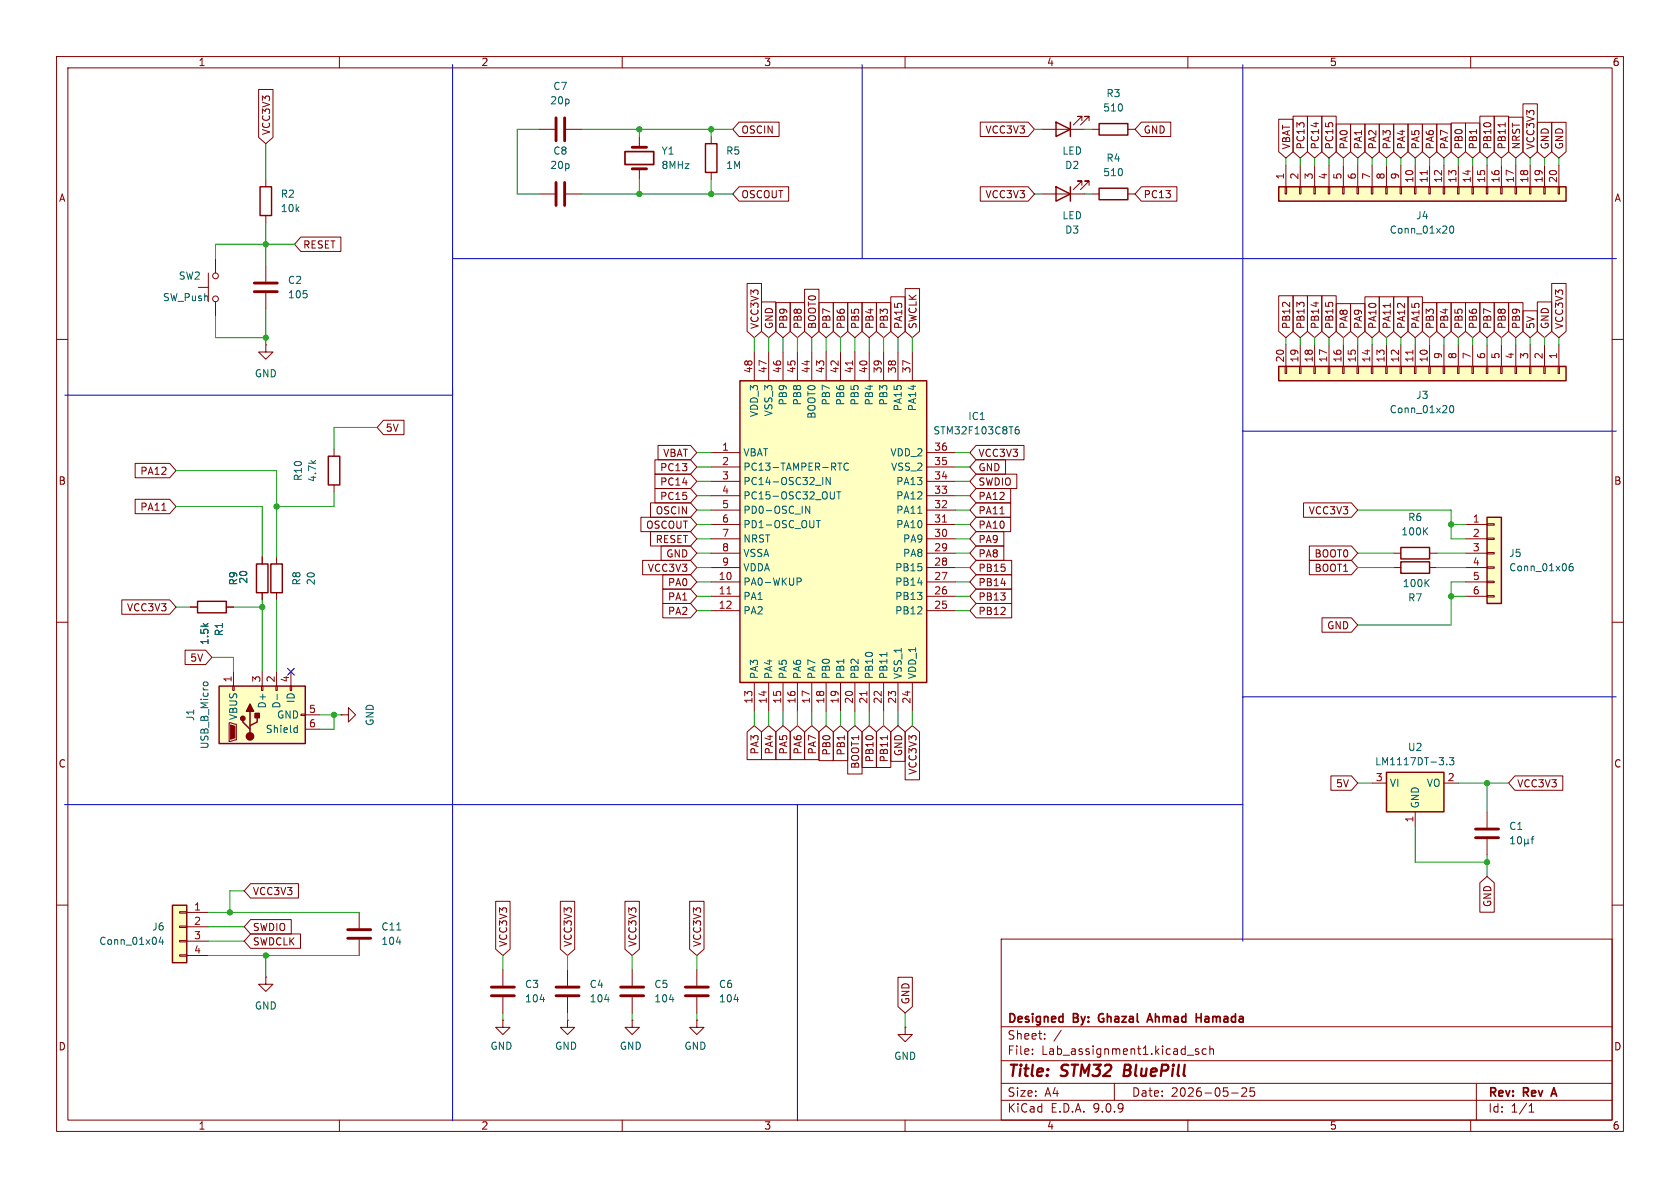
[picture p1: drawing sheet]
<svg xmlns="http://www.w3.org/2000/svg" width="297mm" height="210mm" viewBox="0 0 297 210" stroke-linecap="round" stroke-linejoin="round" font-family="sans-serif">
<g fill="none" stroke="#840000" stroke-width=".18">
<path d="M10 10h277v190h-277zM12 12h273v186h-273zM60 10v2M110 10v2M160 10v2M210 10v2M260 10v2M113 24.1v1.9M113 29.8v2M184.1 22.9h7.7M191.3 21.3v-.7h-.8h.8l-1.6 1.5M192.5 21.3v-.7h-.7h.7l-1.5 1.5"/>
<path d="M10 60h2M285 60h2M246.4 97.8h1.2M252.7 97.8h1.3M10 110h2M285 110h2M10 160h2M88.9 171.5v2.7M88.9 176.3v2.8M111.8 171.5v2.7M111.8 176.3v2.8M177 166h108v32h-108z"/>
<path d="M285 160h2M60 198v2M88.9 180.3v1.3h1.3l-1.3 1.3-1.3-1.3h1.3M88.9 180.3h.1M100.3 180.3v1.3h1.3l-1.3 1.3-1.2-1.3h1.2M100.3 180.3h.1M110 198v2M111.8 180.3v1.3h1.2l-1.2 1.3-1.3-1.3h1.3M111.8 180.3h.1M160 198v2M177 194.5h108M177 191.5h108"/>
<path d="M177 187.5h108M177 181.5h108M182.5 186.3v.1M182.5 185.5v.1M184.7 183.6v.1M184.7 182.8v.1M187.6 182.1l-1.3 2M197 191.5v3M210 198v2M211.9 185.5l-.4-.1-.2 .2 .1 .2 .5 .2v.3h-.6M213.2 185.5l-.4-.1-.3 .3v.4l.2 .2h.5M213.9 185.5l.2-.1 .4 .1v.9"/>
<path d="M213.9 184.9v1.5M217.7 193.2h1.2M219.5 192.4l.6-.1 .2 .1 .1 .3-.9 1.1h.9M221.7 192.3h-.7v.7l.2-.1h.5l.1 .3-.1 .5-.2 .1-.5-.1M260 198v2M261 191.5v6.5M270.3 196.6h.9M270.3 195.5l.4-.4v1.5"/>
</g>
<path d="M110.5 26.8h5.1v2.3h-5.1zM194.3 179.4l-.1 .4 .1 .7M211.5 179.9h.8M212.3 179.2v1.5M202.8 180.7l.5-1.5 .5 1.5M202.9 180.3h.7M274.3 193.4h.8M274.7 192.3l-.5 1.5" fill="none" stroke="#840000" stroke-width=".3"/>
<path d="M198.9 188.2l-.3 2h.8" fill="none" stroke="#840000" stroke-width=".4"/>
<path d="M111.8 29.8h2.5M111.8 26h2.5M86.9 174.5h4M86.9 176h4M109.7 174.5h4.1M109.7 176h4.1" fill="none" stroke="#840000" stroke-width=".51"/>
<path d="M251.9 93.8l.5 .8M252.4 93.3l-.7 .7M95.5 176.7h.8M118.3 176.7h.8" fill="none" stroke="#006464" stroke-width=".18"/>
<path d="M186.7 21.6l2.5 1.3-2.5 1.2zM189.2 21.6v2.5M247.6 96.8h5.1v2h-5.1z" fill="none" stroke="#840000" stroke-width=".25"/>
<path d="M226.1 64.8h50.8v2.5h-50.8z" fill="#ffffc2"/>
<path d="M226.1 64.8h50.8v2.5h-50.8z" fill="none" stroke="#840000" stroke-width=".25"/>
<g fill="none" stroke="#840000" stroke-width=".18">
<path d="M227.2 64.8h.3v1.2h-.3zM227.3 61v3.8M229.7 64.8h.3v1.2h-.3zM229.9 61v3.8M232.3 64.8h.2v1.2h-.2zM232.4 61v3.8M234.8 64.8h.3v1.2h-.3zM234.9 61v3.8M237.4 64.8h.2v1.2h-.2zM237.5 61v3.8M239.9 64.8h.3v1.2h-.3zM240 61v3.8"/>
<path d="M242.4 64.8h.3v1.2h-.3zM242.6 61v3.8M245 64.8h.2v1.2h-.2zM245.1 61v3.8M247.5 64.8h.3v1.2h-.3zM247.6 61v3.8M250.1 64.8h.2v1.2h-.2zM250.2 61v3.8M252.6 64.8h.3v1.2h-.3zM252.7 61v3.8M255.1 64.8h.3v1.2h-.3zM255.3 61v3.8"/>
<path d="M257.7 64.8h.2v1.2h-.2zM257.8 61v3.8M260.2 64.8h.3v1.2h-.3zM260.3 61v3.8M262.8 64.8h.2v1.2h-.2zM262.9 61v3.8M265.3 64.8h.3v1.2h-.3zM265.4 61v3.8M267.8 64.8h.3v1.2h-.3zM268 61v3.8M270.4 64.8h.2v1.2h-.2zM270.5 61v3.8"/>
<path d="M272.9 64.8h.3v1.2h-.3zM273 61v3.8M275.5 64.8h.2v1.2h-.2zM275.6 61v3.8M100.3 171.5v2.7M100.3 176.3v2.8"/>
</g>
<path d="M249.8 61.9v.7" fill="none" stroke="#a90000" stroke-width=".18"/>
<path d="M256.4 71.8l.2-.1a.68 .68 0 0 1 .4 .6 .68 .68 0 0 1-.4 .7l-.2-.2-.1-.3zM106.9 176.7h.8" fill="none" stroke="#006464" stroke-width=".18"/>
<path d="M98.3 174.5h4.1M98.3 176h4.1" fill="none" stroke="#840000" stroke-width=".51"/>
<path d="M245.1 136.5h10.2v7h-10.2z" fill="#ffffc2"/>
<path d="M45.3 99.7h2.1v5.1h-2.1zM245.1 136.5h10.2v7h-10.2z" fill="none" stroke="#840000" stroke-width=".25"/>
<path d="M46.4 98.4v1.3M46.4 104.8v1.2M60.3 126.4h1.3v-1.3l1.3 1.3-1.3 1.2v-1.2M60.3 126.4h.1M242.6 138.4h2.5M255.3 138.4h2.5M250.2 143.5v2.6" fill="none" stroke="#840000" stroke-width=".18"/>
<path d="M255.8 135.1v.1M256.2 133.9h.8l-.4 .5 .4 .1v.6l-.2 .1-.6-.1" fill="none" stroke="#006464" stroke-width=".18"/>
<path d="M226.1 33h50.8v2.6h-50.8z" fill="#ffffc2"/>
<path d="M226.1 33h50.8v2.6h-50.8z" fill="none" stroke="#840000" stroke-width=".25"/>
<g fill="none" stroke="#840000" stroke-width=".18">
<path d="M227.2 33h.3v1.3h-.3zM227.3 29.2v3.8M229.7 33h.3v1.3h-.3zM229.9 29.2v3.8M232.3 33h.2v1.3h-.2zM232.4 29.2v3.8M234.8 33h.3v1.3h-.3zM234.9 29.2v3.8M237.4 33h.2v1.3h-.2zM237.5 29.2v3.8M239.9 33h.3v1.3h-.3zM240 29.2v3.8"/>
<path d="M242.4 33h.3v1.3h-.3zM242.6 29.2v3.8M245 33h.2v1.3h-.2zM245.1 29.2v3.8M247.5 33h.3v1.3h-.3zM247.6 29.2v3.8M250.1 33h.2v1.3h-.2zM250.2 29.2v3.8M252.6 33h.3v1.3h-.3zM252.7 29.2v3.8M255.1 33h.3v1.3h-.3zM255.3 29.2v3.8"/>
<path d="M257.7 33h.2v1.3h-.2zM257.8 29.2v3.8M260.2 33h.3v1.3h-.3zM260.3 29.2v3.8M262.8 33h.2v1.3h-.2zM262.9 29.2v3.8M265.3 33h.3v1.3h-.3zM265.4 29.2v3.8M267.8 33h.3v1.3h-.3zM268 29.2v3.8M270.4 33h.2v1.3h-.2zM270.5 29.2v3.8"/>
<path d="M272.9 33h.3v1.3h-.3zM273 29.2v3.8M275.5 33h.2v1.3h-.2zM275.6 29.2v3.8M47 172.7v1.3h1.3l-1.3 1.3-1.3-1.3h1.3M47 172.7h.1"/>
</g>
<path d="M252.3 30.1v.8" fill="none" stroke="#a90000" stroke-width=".18"/>
<path d="M256.4 40.1l.2-.2a.68 .68 0 0 1 .4 .7 .68 .68 0 0 1-.4 .6l-.2-.1-.1-.4z" fill="none" stroke="#006464" stroke-width=".18"/>
<path d="M262.9 91.4h2.5v15.3h-2.5z" fill="#ffffc2"/>
<path d="M124.7 25.4h2v5.1h-2zM186.7 33l2.5 1.3-2.5 1.3zM189.2 33v2.6M194.3 21.8h5.1v2.1h-5.1zM194.3 33.3h5.1v2h-5.1zM47.9 99.7h2v5.1h-2zM58 80.6h2.1v5.1h-2.1zM262.9 91.4h2.5v15.3h-2.5zM34.9 106.3h5.1v2h-5.1z" fill="none" stroke="#840000" stroke-width=".25"/>
<g fill="none" stroke="#840000" stroke-width=".18">
<path d="M95.2 34.3h2.8M100.1 34.3h2.8M125.7 24.1v1.3M125.7 30.5v1.3M184.1 34.3h7.7M191.3 32.8v-.8h-.8h.8l-1.6 1.5M192.5 32.8v-.8h-.7h.7l-1.5 1.5M193 34.3h1.3M193 22.9h1.3M199.4 34.3h1.3M199.4 22.9h1.3M59.1 79.4v1.2"/>
<path d="M48.9 98.4v1.3M59.1 85.7v1.3M259.1 92.7h3.8M259.1 95.3h3.8M259.1 97.8h3.8M262.9 92.6h1.3v.2h-1.3zM262.9 95.1h1.3v.3h-1.3zM262.9 97.7h1.3v.2h-1.3zM33.7 107.3h1.2M40 107.3h1.3M48.9 104.8v1.2M259.1 100.3h3.8"/>
<path d="M259.1 102.9h3.8M259.1 105.4h3.8M262.9 100.2h1.3v.3h-1.3zM262.9 102.7h1.3v.3h-1.3zM262.9 105.3h1.3v.2h-1.3zM262.9 143.5v2.8M262.9 148.3v2.8M63.5 161.3v2.8M63.5 166.1v2.8"/>
</g>
<path d="M278 99.6l-.4 .1a.86 .86 0 0 0 0 1.2l.5-.1v-.4l-.2-.3h-.3l-.2 .3M267.1 149.2h.7M267.1 148.3l.3-.4v1.3M268.4 148l.2-.1a.68 .68 0 0 1 .4 .6 .68 .68 0 0 1-.4 .7l-.2-.2-.1-.3zM269.5 149l.2 .2h.3l.1-.2M269.5 148.3v1.3M270.1 149l.2 .2M270.1 148.3v.7M270.7 148.3h.5M271.2 147.9l-.3 .2v1.1M70.1 166.5h.8M70.1 164.4h.8" fill="none" stroke="#006464" stroke-width=".18"/>
<path d="M98.3 32.3v4M99.8 32.3v4M260.9 146.6h4M260.9 148.1h4M61.5 164.3h4M61.5 165.9h4" fill="none" stroke="#840000" stroke-width=".51"/>
<path d="M130.8 67.3h33v53.4h-33z" fill="#ffffc2"/>
<path d="M130.8 67.3h33v53.4h-33z" fill="none" stroke="#840000" stroke-width=".25"/>
<g fill="none" stroke="#840000" stroke-width=".18">
<path d="M133.3 62.2v5.1M135.9 62.2v5.1M138.4 62.2v5.1M141 62.2v5.1M143.5 62.2v5.1M146 62.2v5.1M148.6 62.2v5.1M151.1 62.2v5.1M153.7 62.2v5.1M156.2 62.2v5.1M158.7 62.2v5.1M161.3 62.2v5.1"/>
<path d="M125.7 80h5.1M125.7 82.6h5.1M125.7 85.1h5.1M125.7 87.6h5.1M125.7 90.2h5.1M125.7 92.7h5.1M125.7 95.3h5.1M125.7 97.8h5.1M163.8 80h5.1M163.8 82.6h5.1M163.8 85.1h5.1M163.8 87.6h5.1"/>
<path d="M163.8 90.2h5.1M163.8 92.7h5.1M163.8 95.3h5.1M163.8 97.8h5.1M125.7 100.3h5.1M125.7 102.9h5.1M125.7 105.4h5.1M125.7 108h5.1M163.8 100.3h5.1M163.8 102.9h5.1M163.8 105.4h5.1M163.8 108h5.1"/>
<path d="M133.3 120.7v5M135.9 120.7v5M138.4 120.7v5M141 120.7v5M143.5 120.7v5M146 120.7v5M148.6 120.7v5M151.1 120.7v5M153.7 120.7v5M156.2 120.7v5M158.7 120.7v5M161.3 120.7v5"/>
</g>
<g fill="none" stroke="#006464" stroke-width=".18">
<path d="M179.5 76.2l.2-.3h.2l.3 .3v.3l-.3 .2-.3-.1-.1-.1M180.1 75.4l-.4 .1-.2 .5M143.2 89.5v1.2l-.8-1.2v1.2M144.3 92h.7M144.7 92v1.3M145.4 84.4v1.3M146.8 84.4v1.3l-.7-1.3v1.3M147.5 86.9v1.1l-.1 .1M147.9 86.9h.8M148.1 81.9h.7M148.3 86.9v1.3M148.5 81.9v1.2"/>
<path d="M150 82a.6 .6 0 0 0-.9 .4 .6 .6 0 0 0 .6 .7l.3-.1M162.3 90.7h.7M140.9 102.2h.5l.2 .2-.1 .4h-.6M156.8 115.3v.8"/>
</g>
<path d="M150.7 63.8v.7M166.6 92.3h.7M128.5 105h.7M153.3 122.2v.7" fill="none" stroke="#a90000" stroke-width=".18"/>
<path d="M30.5 160h2.5v10.2h-2.5z" fill="#ffffc2"/>
<path d="M30.5 160h2.5v10.2h-2.5z" fill="none" stroke="#840000" stroke-width=".25"/>
<path d="M31.7 161.2h1.3v.2h-1.3zM31.7 163.7h1.3v.3h-1.3zM31.7 166.2h1.3v.3h-1.3zM31.7 168.8h1.3v.2h-1.3zM33 161.3h3.8M33 163.8h3.8M33 166.4h3.8M33 168.9h3.8" fill="none" stroke="#840000" stroke-width=".18"/>
<path d="M28.4 165.6l-.3 .9h.8M28.7 166.1v.8" fill="none" stroke="#006464" stroke-width=".18"/>
<path d="M38.7 121.3h15.3v10.1h-15.3z" fill="#ffffc2"/>
<path d="M46 33h2v5.1h-2zM247.6 99.3h5.1v2h-5.1zM38.7 121.3h15.3v10.1h-15.3zM42.9 127v.6l1.3 1.3v.6M44.2 125.7v2.6M45.5 126.4v1.2l-1.3 .7v.6" fill="none" stroke="#840000" stroke-width=".25"/>
<g fill="none" stroke="#840000" stroke-width=".18">
<path d="M45.7 15.8h2.6v8.5l-1.3 1.1-1.3-1.1zM269.2 18.4h2.6v8.4l-1.3 1.1-1.3-1.1zM47 31.8v1.2M47 38.1v1.3M95.2 22.9h2.8M100.1 22.9h2.8M130.7 33h8.7v2.6h-8.7l-1.2-1.3zM130.7 21.6h7v2.5h-7l-1.2-1.2zM173.3 21.6h8.5l1.1 1.3-1.1 1.2h-8.5zM173.3 33h8.5l1.1 1.3-1.1 1.3h-8.5zM201.8 21.6h5.2v2.5h-5.2l-1.1-1.2zM201.8 33h6.3v2.6h-6.3l-1.1-1.3z"/>
<path d="M226.1 21.1h2.5v5.7l-1.3 1.1-1.2-1.1zM228.6 20.5h2.5v6.3l-1.2 1.1-1.3-1.1zM231.1 20.5h2.6v6.3l-1.3 1.1-1.3-1.1zM233.7 20.5h2.5v6.3l-1.3 1.1-1.2-1.1zM236.2 21.9h2.6v4.9l-1.3 1.1-1.3-1.1zM238.8 21.9h2.5v4.9l-1.3 1.1-1.2-1.1zM241.3 21.9h2.5v4.9l-1.2 1.1-1.3-1.1zM243.8 21.9h2.6v4.9l-1.3 1.1-1.3-1.1zM246.4 21.9h2.5v4.9l-1.3 1.1-1.2-1.1zM248.9 21.9h2.6v4.9l-1.3 1.1-1.3-1.1zM251.5 21.9h2.5v4.9l-1.3 1.1-1.2-1.1zM254 21.9h2.5v4.9l-1.2 1.1-1.3-1.1z"/>
<path d="M256.5 21.7h2.6v5.1l-1.3 1.1-1.3-1.1zM259.1 21.7h2.5v5.1l-1.3 1.1-1.2-1.1zM261.6 20.5h2.6v6.3l-1.3 1.1-1.3-1.1zM264.2 20.5h2.5v6.3l-1.3 1.1-1.2-1.1zM266.1 21.7v.7M266.7 20.7h2.5v6.1l-1.2 1.1-1.3-1.1zM271.8 21.6h2.5v5.2l-1.3 1.1-1.2-1.1zM274.3 21.6h2.6v5.2l-1.3 1.1-1.3-1.1zM35.1 50.8h1.7M36.8 48.3v5M38.1 45.7v2.6M38.1 53.3v2.6"/>
<path d="M47 47v2.8M47 51.8v2.8M53.2 41.9h7.1v2.6h-7.1l-1.1-1.3zM132.1 50.1h2.5v8.5l-1.3 1.1-1.2-1.1zM134.6 53.4h2.6v5.2l-1.3 1.1-1.3-1.1zM137.2 53.5h2.5v5.1l-1.3 1.1-1.2-1.1zM139.7 53.5h2.5v5.1l-1.2 1.1-1.3-1.1zM142.2 51.1h2.6v7.5l-1.3 1.1-1.3-1.1zM144.8 53.5h2.5v5.1l-1.3 1.1-1.2-1.1zM147.3 53.5h2.6v5.1l-1.3 1.1-1.3-1.1zM149.9 53.5h2.5v5.1l-1.3 1.1-1.2-1.1zM152.4 53.5h2.5v5.1l-1.2 1.1-1.3-1.1z"/>
<path d="M154.9 53.5h2.6v5.1l-1.3 1.1-1.3-1.1zM157.5 52.5h2.5v6.1l-1.3 1.1-1.2-1.1zM160 51h2.6v7.6l-1.3 1.1-1.3-1.1zM226.1 52.3h2.5v6.3l-1.3 1.1-1.2-1.1zM228.6 52.3h2.5v6.3l-1.2 1.1-1.3-1.1zM231.1 52.3h2.6v6.3l-1.3 1.1-1.3-1.1zM233.7 52.3h2.5v6.3l-1.3 1.1-1.2-1.1zM236.2 53.7h2.6v4.9l-1.3 1.1-1.3-1.1zM238.8 53.7h2.5v4.9l-1.3 1.1-1.2-1.1zM241.3 52.5h2.5v6.1l-1.2 1.1-1.3-1.1zM243.8 52.5h2.6v6.1l-1.3 1.1-1.3-1.1zM245.8 53.6v.8"/>
<path d="M246.4 52.5h2.5v6.1l-1.3 1.1-1.2-1.1zM248.9 52.5h2.6v6.1l-1.3 1.1-1.3-1.1zM251.5 53.5h2.5v5.1l-1.3 1.1-1.2-1.1zM254 53.5h2.5v5.1l-1.2 1.1-1.3-1.1zM256.5 53.5h2.6v5.1l-1.3 1.1-1.3-1.1zM259.1 53.5h2.5v5.1l-1.3 1.1-1.2-1.1zM261.6 53.5h2.6v5.1l-1.3 1.1-1.3-1.1zM264.2 53.5h2.5v5.1l-1.3 1.1-1.2-1.1zM266.7 53.5h2.5v5.1l-1.2 1.1-1.3-1.1zM269.2 54.9h2.6v3.7l-1.3 1.1-1.3-1.1zM271.8 53.4h2.5v5.2l-1.3 1.1-1.2-1.1zM274.3 50.1h2.6v8.5l-1.3 1.1-1.3-1.1z"/>
<path d="M47 61v1.2h1.3l-1.3 1.3-1.3-1.3h1.3M47 61h.1M67.8 74.3h3.6v2.5h-3.6l-1.1-1.2zM116.3 78.7h5.8l1.1 1.3-1.1 1.3h-5.8zM172.6 78.7h8.4v2.6h-8.4l-1.2-1.3zM23.9 88.3h6.1l1.1 1.2-1.1 1.3h-6.1zM23.9 81.9h6.1l1.1 1.3-1.1 1.3h-6.1zM28.6 90.2h.7M46.4 98.4v1.3M113.3 91.4h8.8l1.1 1.3-1.1 1.3h-8.8zM113.6 99.1h8.5l1.1 1.2-1.1 1.3h-8.5zM115 88.9h7.1l1.1 1.3-1.1 1.2h-7.1z"/>
<path d="M115 94h7.1l1.1 1.3-1.1 1.2h-7.1zM115.8 81.3h6.3l1.1 1.3-1.1 1.2h-6.3zM115.8 83.8h6.3l1.1 1.3-1.1 1.3h-6.3zM115.8 86.4h6.3l1.1 1.2-1.1 1.3h-6.3zM116.9 96.5h5.2l1.1 1.3-1.1 1.3h-5.2zM172.6 86.4h6.1v2.5h-6.1l-1.2-1.3zM172.6 96.5h4.9v2.6h-4.9l-1.2-1.3zM172.6 94h4.9v2.5h-4.9l-1.2-1.2zM172.6 91.4h6.1v2.6h-6.1l-1.2-1.3zM172.6 88.9h6.1v2.5h-6.1l-1.2-1.2zM172.6 99.1h6.3v2.5h-6.3l-1.2-1.3zM172.6 81.3h5.2v2.5h-5.2l-1.2-1.2z"/>
<path d="M172.6 83.8h7.2v2.6h-7.2l-1.2-1.3zM176.8 90.8h.7M230.4 88.9h8.5l1.1 1.3-1.1 1.2h-8.5zM231.5 96.5h7.4l1.1 1.3-1.1 1.3h-7.4zM231.5 99.1h7.4l1.1 1.2-1.1 1.3h-7.4zM21.5 106h8.5l1.1 1.3-1.1 1.3h-8.5zM32.7 114.9h3.7l1.1 1.3-1.1 1.3h-3.7zM33.7 107.3h1.2M40 107.3h1.3M41.3 118.7v2.6M46.4 104.8v1.2M46.4 118.7v2.6"/>
<path d="M48.9 118.7v2.6M51.4 118.7v2.6M117.2 104.1h4.9l1.1 1.3-1.1 1.3h-4.9zM117.2 106.7h4.9l1.1 1.3-1.1 1.2h-4.9zM117.2 101.6h4.9l1.1 1.3-1.1 1.2h-4.9zM172.6 106.7h6.3v2.5h-6.3l-1.2-1.2zM172.6 104.1h6.3v2.6h-6.3l-1.2-1.3zM172.6 101.6h6.3v2.5h-6.3l-1.2-1.2zM233.7 109.2h5.2l1.1 1.3-1.1 1.3h-5.2zM246.4 100.3h1.2M252.7 100.3h1.3M40.5 127.8l1.3 .2v2.8l-1 .3h-.3z"/>
<path d="M41.1 121.3h.3v.7h-.3zM46.2 121.3h.3v.7h-.3zM48.8 121.3h.2v.7h-.2zM51.3 121.3h.3v.7h-.3zM53.2 126.2h.8v.3h-.8zM54 128.9h2.5M54 126.4h2.5M132.1 129.4l1.2-1.1 1.3 1.1v4.9h-2.5zM134.6 129.4l1.3-1.1 1.3 1.1v4.9h-2.6zM137.2 129.4l1.2-1.1 1.3 1.1v4.9h-2.5zM139.7 129.4l1.3-1.1 1.2 1.1v4.9h-2.5zM142.2 129.4l1.3-1.1 1.3 1.1v4.9h-2.6z"/>
<path d="M144.8 129.4l1.2-1.1 1.3 1.1v5.1h-2.5zM147.3 129.4l1.3-1.1 1.3 1.1v5.1h-2.6zM149.9 129.4l1.2-1.1 1.3 1.1v7.4h-2.5zM152.4 129.4l1.3-1.1 1.2 1.1v6.3h-2.5zM154.9 129.4l1.3-1.1 1.3 1.1v6.3h-2.6zM156.9 130v.8M157.5 129.4l1.2-1.1 1.3 1.1v5.2h-2.5zM160 129.4l1.3-1.1 1.3 1.1v8.5h-2.6zM235.3 137.2h3.6l1.1 1.2-1.1 1.3h-3.6zM267.8 137.2h8.5v2.5h-8.5l-1.1-1.3zM44.3 156.2h8.5v2.6h-8.5l-1.1-1.3zM87.6 159.3h2.6v8.5l-1.3 1.1-1.3-1.1z"/>
<path d="M99.1 159.3h2.5v8.5l-1.3 1.1-1.2-1.1zM110.5 159.3h2.5v8.5l-1.2 1.1-1.3-1.1zM121.9 159.3h2.6v8.5l-1.3 1.1-1.3-1.1zM261.6 156.1l1.3-1.2 1.3 1.2v5.2h-2.6zM44.3 165.1h8.8v2.5h-8.8l-1.1-1.2zM44.3 162.6h7.2v2.5h-7.2l-1.1-1.3zM123.2 171.5v2.7M123.2 176.3v2.8M158.7 172.8h2.6v5.2l-1.3 1.1-1.3-1.1zM123.2 180.3v1.3h1.3l-1.3 1.3-1.3-1.3h1.3M123.2 180.3h.1M160 181.6v1.3h1.3l-1.3 1.3-1.3-1.3h1.3"/>
<path d="M160 181.6h.1"/>
<circle cx="38.1" cy="52.8" r=".51"/>
<circle cx="38.1" cy="48.8" r=".51"/>
</g>
<path d="M40.8 128.1l.7 .3v2l-.7 .3z" fill="#840000" stroke="#840000" stroke-width=".18"/>
<g fill="#840000" stroke="#840000" stroke-width=".25">
<path d="M45.1 126.1h.7v.8h-.7z"/>
<path d="M44.2 124.5l.6 1.2h-1.2z"/>
<circle cx="44.2" cy="130.2" r=".63"/>
<circle cx="42.9" cy="127" r=".38"/>
</g>
<path d="M252.1 103l.6 .7M252.7 102.4l-.8 .8M35.9 121l.1-.3 .2-.1h.5l.1 .4M49 122.7v1M52.2 128.6l.4 .1M52.6 128.2v1.3M52.6 129.4l-.4 .1M129.8 176.7h.8" fill="none" stroke="#006464" stroke-width=".18"/>
<path d="M98.3 20.8v4.1M99.8 20.8v4.1M45 50h4M45 51.6h4M121.2 174.5h4M121.2 176h4" fill="none" stroke="#840000" stroke-width=".51"/>
<path d="M80 11.4v186.7M152.4 11.4v34.3M219.7 11.4v155M80 45.7h205.7M11.4 69.9h68.6M219.7 76.2h66M219.7 123.2h66M11.4 142.2h208.3M141 142.2v55.9" fill="none" stroke="#0000c2" stroke-width=".18"/>
<g fill="none" stroke="#009600" stroke-width=".18">
<path d="M47 25.4v6.4M47 39.4v7.6M95.2 22.9h-3.8v11.4h3.8M102.9 34.3h26.6M102.9 22.9h26.6M113 22.9v1.2M113 31.8v2.5M125.7 22.9v1.2M125.7 31.8v2.5M182.9 34.3h1.2M182.9 22.9h1.2M191.8 34.3h1.2"/>
<path d="M191.8 22.9h1.2M227.3 27.9v1.3M229.9 27.9v1.3M232.4 27.9v1.3M234.9 27.9v1.3M237.5 27.9v1.3M240 27.9v1.3M242.6 27.9v1.3M245.1 27.9v1.3M247.6 27.9v1.3M250.2 27.9v1.3M252.7 27.9v1.3"/>
<path d="M255.3 27.9v1.3M257.8 27.9v1.3M260.3 27.9v1.3M262.9 27.9v1.3M265.4 27.9v1.3M268 27.9v1.3M270.5 27.9v1.3M273 27.9v1.3M275.6 27.9v1.3M38.1 55.9v3.8h8.9M47 54.6v6.4M52.1 43.2h-14v2.5"/>
<path d="M133.3 59.7v2.5M135.9 59.7v2.5M138.4 59.7v2.5M141 59.7v2.5M143.5 59.7v2.5M146 59.7v2.5M148.6 59.7v2.5M151.1 59.7v2.5M153.7 59.7v2.5M156.2 59.7v2.5M158.7 59.7v2.5M161.3 59.7v2.5"/>
<path d="M227.3 59.7v1.3M229.9 59.7v1.3M232.4 59.7v1.3M234.9 59.7v1.3M237.5 59.7v1.3M240 59.7v1.3M242.6 59.7v1.3M245.1 59.7v1.3M247.6 59.7v1.3M250.2 59.7v1.3M252.7 59.7v1.3M255.3 59.7v1.3"/>
<path d="M257.8 59.7v1.3M260.3 59.7v1.3M262.9 59.7v1.3M265.4 59.7v1.3M268 59.7v1.3M270.5 59.7v1.3M273 59.7v1.3M275.6 59.7v1.3M66.7 75.6h-7.6v3.8M31.1 89.5h15.3v8.9M31.1 83.2h17.8v15.2M59.1 87v2.5h-10.2"/>
<path d="M123.2 90.2h2.5M123.2 97.8h2.5M123.2 95.3h2.5M123.2 92.7h2.5M123.2 80h2.5M123.2 82.6h2.5M123.2 87.6h2.5M123.2 85.1h2.5M168.9 90.2h2.5M168.9 97.8h2.5M168.9 95.3h2.5M168.9 92.7h2.5"/>
<path d="M168.9 80h2.5M168.9 82.6h2.5M168.9 87.6h2.5M168.9 85.1h2.5M240 90.2h16.5v5.1h2.6M240 97.8h6.4M254 97.8h5.1M256.5 92.7h2.6M31.1 107.3h2.6M37.5 116.2h3.8v2.5M41.3 107.3h5.1M46.4 106v12.7"/>
<path d="M48.9 106v12.7M123.2 105.4h2.5M123.2 102.9h2.5M123.2 100.3h2.5M123.2 108h2.5M168.9 105.4h2.5M168.9 102.9h2.5M168.9 100.3h2.5M168.9 108h2.5M240 100.3h6.4M254 100.3h5.1M256.5 105.4h2.6"/>
<path d="M259.1 102.9h-2.6v7.6h-16.5M56.5 126.4h3.8M59.1 126.4v2.5h-2.6M133.3 125.7v2.6M135.9 125.7v2.6M138.4 125.7v2.6M141 125.7v2.6M143.5 125.7v2.6M146 125.7v2.6M148.6 125.7v2.6M151.1 125.7v2.6M153.7 125.7v2.6"/>
<path d="M156.2 125.7v2.6M158.7 125.7v2.6M161.3 125.7v2.6M240 138.4h2.6M257.8 138.4h8.9M262.9 138.4v5.1M43.2 157.5h-2.6v3.8M250.2 146.1v6.3h12.7M262.9 151.1v3.8M36.8 161.3h26.7M36.8 166.4h6.4M36.8 163.8h6.4"/>
<path d="M36.8 168.9h26.7M47 168.9v3.8M88.9 168.9v2.6M88.9 179.1v1.2M100.3 168.9v2.6M100.3 179.1v1.2M111.8 168.9v2.6M111.8 179.1v1.2M123.2 168.9v2.6M123.2 179.1v1.2M160 179.1v2.5"/>
</g>
<path d="M50.8 118.1l1.2 1.3M52 118.1l-1.2 1.3" fill="none" stroke="#000084" stroke-width=".18"/>
<g fill="#009600" stroke="#009600" stroke-width=".18">
<circle cx="262.9" cy="138.4" r=".46"/>
<circle cx="256.5" cy="105.4" r=".46"/>
<circle cx="262.9" cy="152.4" r=".46"/>
<circle cx="256.5" cy="92.7" r=".46"/>
<circle cx="125.7" cy="34.3" r=".46"/>
<circle cx="113" cy="22.9" r=".46"/>
<circle cx="113" cy="34.3" r=".46"/>
<circle cx="125.7" cy="22.9" r=".46"/>
<circle cx="46.4" cy="107.3" r=".46"/>
<circle cx="48.9" cy="89.5" r=".46"/>
<circle cx="47" cy="43.2" r=".46"/>
<circle cx="47" cy="59.7" r=".46"/>
<circle cx="59.1" cy="126.4" r=".46"/>
<circle cx="40.6" cy="161.3" r=".46"/>
<circle cx="47" cy="168.9" r=".46"/>
</g>
<g font-size="2.8" fill="#840000">
<text x="178" y="190.9">Title:</text>
<text x="187.7" y="190.9">STM32</text>
<text x="199.5" y="190.9">BluePill</text>
</g>
<g font-size="2.1" fill="#840000">
<text x="178" y="184">Sheet:</text>
<text x="178" y="181.2">Designed</text>
<text x="189.8" y="181.2">By:</text>
<text x="194.9" y="181.2">Ghazal</text>
<text x="204.2" y="181.2">Ahmad</text>
<text x="213.3" y="181.2">Hamada</text>
<text x="178" y="186.7">File:</text>
<text x="184.1" y="186.7">Lab_assignment1.kicad_sch</text>
<text x="178" y="196.9">KiCad</text>
<text x="178" y="194.1">Size:</text>
<text x="184.7" y="194.1">A4</text>
<text x="185.7" y="196.9">E.D.A.</text>
<text x="193.3" y="196.9">9.0.9</text>
<text x="200" y="194.1">Date:</text>
<text x="207" y="194.1">2026-05-25</text>
<text x="263" y="194.3">Rev:</text>
<text x="263" y="196.9">Id:</text>
<text x="267.1" y="196.9">1/1</text>
<text x="269.4" y="194.3">Rev</text>
<text x="275.1" y="194.3">A</text>
</g>
<g font-size="1.8" fill="#840000">
<text x="35" y="11.9">1</text>
<text x="85" y="11.9">2</text>
<text x="135" y="11.9">3</text>
<text x="185" y="11.9">4</text>
<text x="235" y="11.9">5</text>
<text x="285" y="11.9">6</text>
<text x="47.9" y="24" transform="rotate(-90 47.9 24)">VCC3V3</text>
<text x="131" y="23.8">OSCIN</text>
<text x="174.1" y="23.8">VCC3V3</text>
<text x="202.1" y="23.8">GND</text>
<text x="228.3" y="26.5" transform="rotate(-90 228.3 26.5)">VBAT</text>
<text x="230.8" y="26.5" transform="rotate(-90 230.8 26.5)">PC13</text>
<text x="233.4" y="26.5" transform="rotate(-90 233.4 26.5)">PC14</text>
<text x="235.9" y="26.5" transform="rotate(-90 235.9 26.5)">PC15</text>
<text x="238.4" y="26.5" transform="rotate(-90 238.4 26.5)">PA0</text>
<text x="241" y="26.5" transform="rotate(-90 241 26.5)">PA1</text>
<text x="243.5" y="26.5" transform="rotate(-90 243.5 26.5)">PA2</text>
<text x="246.1" y="26.5" transform="rotate(-90 246.1 26.5)">PA3</text>
<text x="248.6" y="26.5" transform="rotate(-90 248.6 26.5)">PA4</text>
<text x="251.1" y="26.5" transform="rotate(-90 251.1 26.5)">PA5</text>
<text x="253.7" y="26.5" transform="rotate(-90 253.7 26.5)">PA6</text>
<text x="256.2" y="26.5" transform="rotate(-90 256.2 26.5)">PA7</text>
<text x="258.8" y="26.5" transform="rotate(-90 258.8 26.5)">PB0</text>
<text x="261.3" y="26.5" transform="rotate(-90 261.3 26.5)">PB1</text>
<text x="263.8" y="26.5" transform="rotate(-90 263.8 26.5)">PB10</text>
<text x="266.4" y="26.5" transform="rotate(-90 266.4 26.5)">PB11</text>
<text x="268.9" y="26.5" transform="rotate(-90 268.9 26.5)">NRST</text>
<text x="271.5" y="26.5" transform="rotate(-90 271.5 26.5)">VCC3V3</text>
<text x="274" y="26.5" transform="rotate(-90 274 26.5)">GND</text>
<text x="276.5" y="26.5" transform="rotate(-90 276.5 26.5)">GND</text>
<text x="10.3" y="35.9">A</text>
<text x="131" y="35.2">OSCOUT</text>
<text x="174.1" y="35.2">VCC3V3</text>
<text x="202.1" y="35.2">PC13</text>
<text x="285.3" y="35.9">A</text>
<text x="53.5" y="44.1">RESET</text>
<text x="134.3" y="58.3" transform="rotate(-90 134.3 58.3)">VCC3V3</text>
<text x="136.8" y="58.3" transform="rotate(-90 136.8 58.3)">GND</text>
<text x="139.4" y="58.3" transform="rotate(-90 139.4 58.3)">PB9</text>
<text x="141.9" y="58.3" transform="rotate(-90 141.9 58.3)">PB8</text>
<text x="144.5" y="58.3" transform="rotate(-90 144.5 58.3)">BOOT0</text>
<text x="147" y="58.3" transform="rotate(-90 147 58.3)">PB7</text>
<text x="149.5" y="58.3" transform="rotate(-90 149.5 58.3)">PB6</text>
<text x="152.1" y="58.3" transform="rotate(-90 152.1 58.3)">PB5</text>
<text x="154.6" y="58.3" transform="rotate(-90 154.6 58.3)">PB4</text>
<text x="157.2" y="58.3" transform="rotate(-90 157.2 58.3)">PB3</text>
<text x="159.7" y="58.3" transform="rotate(-90 159.7 58.3)">PA15</text>
<text x="162.2" y="58.3" transform="rotate(-90 162.2 58.3)">SWCLK</text>
<text x="228.3" y="58.3" transform="rotate(-90 228.3 58.3)">PB12</text>
<text x="230.8" y="58.3" transform="rotate(-90 230.8 58.3)">PB13</text>
<text x="233.4" y="58.3" transform="rotate(-90 233.4 58.3)">PB14</text>
<text x="235.9" y="58.3" transform="rotate(-90 235.9 58.3)">PB15</text>
<text x="238.4" y="58.3" transform="rotate(-90 238.4 58.3)">PA8</text>
<text x="241" y="58.3" transform="rotate(-90 241 58.3)">PA9</text>
<text x="243.5" y="58.3" transform="rotate(-90 243.5 58.3)">PA10</text>
<text x="246.1" y="58.3" transform="rotate(-90 246.1 58.3)">PA11</text>
<text x="248.6" y="58.3" transform="rotate(-90 248.6 58.3)">PA12</text>
<text x="251.1" y="58.3" transform="rotate(-90 251.1 58.3)">PA15</text>
<text x="253.7" y="58.3" transform="rotate(-90 253.7 58.3)">PB3</text>
<text x="256.2" y="58.3" transform="rotate(-90 256.2 58.3)">PB4</text>
<text x="258.8" y="58.3" transform="rotate(-90 258.8 58.3)">PB5</text>
<text x="261.3" y="58.3" transform="rotate(-90 261.3 58.3)">PB6</text>
<text x="263.8" y="58.3" transform="rotate(-90 263.8 58.3)">PB7</text>
<text x="266.4" y="58.3" transform="rotate(-90 266.4 58.3)">PB8</text>
<text x="268.9" y="58.3" transform="rotate(-90 268.9 58.3)">PB9</text>
<text x="271.5" y="58.3" transform="rotate(-90 271.5 58.3)">5V</text>
<text x="274" y="58.3" transform="rotate(-90 274 58.3)">GND</text>
<text x="276.5" y="58.3" transform="rotate(-90 276.5 58.3)">VCC3V3</text>
<text x="68.1" y="76.5">5V</text>
<text x="116.6" y="83.5">PC13</text>
<text x="117.1" y="81">VBAT</text>
<text x="172.9" y="81">VCC3V3</text>
<text x="172.9" y="83.5">GND</text>
<text x="10.3" y="85.9">B</text>
<text x="24.7" y="84.1">PA12</text>
<text x="116.6" y="86">PC14</text>
<text x="116.6" y="88.6">PC15</text>
<text x="172.9" y="88.6">PA12</text>
<text x="172.9" y="86">SWDIO</text>
<text x="285.3" y="85.9">B</text>
<text x="24.7" y="90.5">PA11</text>
<text x="114.1" y="93.7">OSCOUT</text>
<text x="115.8" y="91.1">OSCIN</text>
<text x="172.9" y="93.7">PA10</text>
<text x="172.9" y="91.1">PA11</text>
<text x="231.3" y="91.1">VCC3V3</text>
<text x="114.4" y="101.3">VCC3V3</text>
<text x="115.8" y="96.2">RESET</text>
<text x="117.7" y="98.7">GND</text>
<text x="172.9" y="98.7">PA8</text>
<text x="172.9" y="96.2">PA9</text>
<text x="172.9" y="101.3">PB15</text>
<text x="232.3" y="98.7">BOOT0</text>
<text x="232.3" y="101.3">BOOT1</text>
<text x="118" y="106.4">PA1</text>
<text x="118" y="103.8">PA0</text>
<text x="172.9" y="106.4">PB13</text>
<text x="172.9" y="103.8">PB14</text>
<text x="22.3" y="108.3">VCC3V3</text>
<text x="118" y="108.9">PA2</text>
<text x="172.9" y="108.9">PB12</text>
<text x="234.5" y="111.4">GND</text>
<text x="33.5" y="117.2">5V</text>
<text x="10.3" y="135.9">C</text>
<text x="134.3" y="133.5" transform="rotate(-90 134.3 133.5)">PA3</text>
<text x="136.8" y="133.5" transform="rotate(-90 136.8 133.5)">PA4</text>
<text x="139.4" y="133.5" transform="rotate(-90 139.4 133.5)">PA5</text>
<text x="141.9" y="133.5" transform="rotate(-90 141.9 133.5)">PA6</text>
<text x="144.5" y="133.5" transform="rotate(-90 144.5 133.5)">PA7</text>
<text x="147" y="133.7" transform="rotate(-90 147 133.7)">PB0</text>
<text x="149.5" y="133.7" transform="rotate(-90 149.5 133.7)">PB1</text>
<text x="152.1" y="136" transform="rotate(-90 152.1 136)">BOOT1</text>
<text x="154.6" y="134.9" transform="rotate(-90 154.6 134.9)">PB10</text>
<text x="157.2" y="134.9" transform="rotate(-90 157.2 134.9)">PB11</text>
<text x="159.7" y="133.8" transform="rotate(-90 159.7 133.8)">GND</text>
<text x="162.2" y="137" transform="rotate(-90 162.2 137)">VCC3V3</text>
<text x="285.3" y="135.9">C</text>
<text x="236.1" y="139.4">5V</text>
<text x="268.1" y="139.4">VCC3V3</text>
<text x="44.6" y="158.4">VCC3V3</text>
<text x="263.8" y="160.4" transform="rotate(-90 263.8 160.4)">GND</text>
<text x="44.6" y="167.3">SWDCLK</text>
<text x="44.6" y="164.8">SWDIO</text>
<text x="89.9" y="167.5" transform="rotate(-90 89.9 167.5)">VCC3V3</text>
<text x="101.3" y="167.5" transform="rotate(-90 101.3 167.5)">VCC3V3</text>
<text x="112.7" y="167.5" transform="rotate(-90 112.7 167.5)">VCC3V3</text>
<text x="124.1" y="167.5" transform="rotate(-90 124.1 167.5)">VCC3V3</text>
<text x="161" y="177.6" transform="rotate(-90 161 177.6)">GND</text>
<text x="10.3" y="185.9">D</text>
<text x="285.3" y="185.9">D</text>
<text x="35" y="199.9">1</text>
<text x="85" y="199.9">2</text>
<text x="135" y="199.9">3</text>
<text x="185" y="199.9">4</text>
<text x="235" y="199.9">5</text>
<text x="285" y="199.9">6</text>
</g>
<g font-size="1.8" fill="#006464">
<text x="97.7" y="16.1">C7</text>
<text x="195.5" y="17.4">R3</text>
<text x="97.2" y="18.6">20p</text>
<text x="194.9" y="19.9">510</text>
<text x="97.7" y="27.5">C8</text>
<text x="116.8" y="27.5">Y1</text>
<text x="128.3" y="27.5">R5</text>
<text x="187.7" y="27.5">LED</text>
<text x="195.5" y="28.8">R4</text>
<text x="49.5" y="35.2">R2</text>
<text x="97.2" y="30.1">20p</text>
<text x="116.8" y="30.1">8MHz</text>
<text x="128.3" y="30.1">1M</text>
<text x="188.2" y="30.1">D2</text>
<text x="194.9" y="31.3">510</text>
<text x="49.5" y="37.7">10k</text>
<text x="187.7" y="39">LED</text>
<text x="188.2" y="41.5">D3</text>
<text x="245.6" y="41.5">Conn_01x20</text>
<text x="250.3" y="39">J4</text>
<text x="28.7" y="53.4">SW_Push</text>
<text x="31.5" y="49.6">SW2</text>
<text x="50.8" y="50.4">C2</text>
<text x="50.8" y="52.9">105</text>
<text x="45" y="66.9">GND</text>
<text x="139.3" y="71.8" transform="rotate(-90 139.3 71.8)">PB9</text>
<text x="141.8" y="71.8" transform="rotate(-90 141.8 71.8)">PB8</text>
<text x="146.9" y="71.8" transform="rotate(-90 146.9 71.8)">PB7</text>
<text x="149.5" y="71.8" transform="rotate(-90 149.5 71.8)">PB6</text>
<text x="152" y="71.8" transform="rotate(-90 152 71.8)">PB5</text>
<text x="154.5" y="71.8" transform="rotate(-90 154.5 71.8)">PB4</text>
<text x="157.1" y="71.8" transform="rotate(-90 157.1 71.8)">PB3</text>
<text x="250.3" y="70.7">J3</text>
<text x="134.2" y="73.8" transform="rotate(-90 134.2 73.8)">VDD_3</text>
<text x="136.8" y="73.7" transform="rotate(-90 136.8 73.7)">VSS_3</text>
<text x="144.4" y="74.1" transform="rotate(-90 144.4 74.1)">BOOT0</text>
<text x="159.6" y="72.8" transform="rotate(-90 159.6 72.8)">PA15</text>
<text x="162.2" y="72.8" transform="rotate(-90 162.2 72.8)">PA14</text>
<text x="164.9" y="77">STM32F103C8T6</text>
<text x="171.1" y="74.5">IC1</text>
<text x="245.6" y="73.3">Conn_01x20</text>
<text x="131.3" y="80.9">VBAT</text>
<text x="131.3" y="83.4">PC13-TAMPER-RTC</text>
<text x="157.3" y="80.9">VDD_2</text>
<text x="157.4" y="83.4">VSS_2</text>
<text x="53.6" y="85.1" transform="rotate(-90 53.6 85.1)">R10</text>
<text x="56.1" y="85.3" transform="rotate(-90 56.1 85.3)">4.7k</text>
<text x="131.3" y="86">PC14-OSC32_IN</text>
<text x="131.3" y="88.5">PC15-OSC32_OUT</text>
<text x="158.3" y="86">PA13</text>
<text x="158.3" y="88.5">PA12</text>
<text x="131.3" y="91">PD0-OSC_IN</text>
<text x="131.3" y="93.6">PD1-OSC_OUT</text>
<text x="158.3" y="91">PA11</text>
<text x="158.3" y="93.6">PA10</text>
<text x="247.6" y="94.8">100K</text>
<text x="248.8" y="92.3">R6</text>
<text x="131.3" y="96.1">NRST</text>
<text x="131.3" y="98.7">VSSA</text>
<text x="131.3" y="101.2">VDDA</text>
<text x="158.2" y="101.2">PB15</text>
<text x="159.6" y="96.1">PA9</text>
<text x="159.6" y="98.7">PA8</text>
<text x="266.7" y="98.7">J5</text>
<text x="266.7" y="101.2">Conn_01x06</text>
<text x="42.1" y="103.6" transform="rotate(-90 42.1 103.6)">R9</text>
<text x="43.9" y="103.3" transform="rotate(-90 43.9 103.3)">20</text>
<text x="53.3" y="103.6" transform="rotate(-90 53.3 103.6)">R8</text>
<text x="55.9" y="103.5" transform="rotate(-90 55.9 103.5)">20</text>
<text x="131.3" y="103.7">PA0-WKUP</text>
<text x="131.3" y="106.3">PA1</text>
<text x="158.2" y="103.7">PB14</text>
<text x="158.2" y="106.3">PB13</text>
<text x="247.9" y="104">100K</text>
<text x="248.8" y="106.5">R7</text>
<text x="39.6" y="112.5" transform="rotate(-90 39.6 112.5)">R1</text>
<text x="131.3" y="108.8">PA2</text>
<text x="158.2" y="108.8">PB12</text>
<text x="37.1" y="114.1" transform="rotate(-90 37.1 114.1)">1.5k</text>
<text x="47.2" y="125.3" transform="rotate(-90 47.2 125.3)">D+</text>
<text x="49.8" y="125.3" transform="rotate(-90 49.8 125.3)">D-</text>
<text x="52.3" y="124.4" transform="rotate(-90 52.3 124.4)">ID</text>
<text x="134.2" y="120.1" transform="rotate(-90 134.2 120.1)">PA3</text>
<text x="136.8" y="120.1" transform="rotate(-90 136.8 120.1)">PA4</text>
<text x="139.3" y="120.1" transform="rotate(-90 139.3 120.1)">PA5</text>
<text x="141.8" y="120.1" transform="rotate(-90 141.8 120.1)">PA6</text>
<text x="144.4" y="120.1" transform="rotate(-90 144.4 120.1)">PA7</text>
<text x="146.9" y="120.1" transform="rotate(-90 146.9 120.1)">PB0</text>
<text x="149.5" y="120.1" transform="rotate(-90 149.5 120.1)">PB1</text>
<text x="152" y="120.1" transform="rotate(-90 152 120.1)">PB2</text>
<text x="154.5" y="120.1" transform="rotate(-90 154.5 120.1)">PB10</text>
<text x="157.1" y="120.1" transform="rotate(-90 157.1 120.1)">PB11</text>
<text x="159.6" y="120.1" transform="rotate(-90 159.6 120.1)">VSS_1</text>
<text x="162.2" y="120.1" transform="rotate(-90 162.2 120.1)">VDD_1</text>
<text x="34.5" y="127.6" transform="rotate(-90 34.5 127.6)">J1</text>
<text x="42.1" y="127.4" transform="rotate(-90 42.1 127.4)">VBUS</text>
<text x="46.9" y="129.8">Shield</text>
<text x="48.9" y="127.2">GND</text>
<text x="66.3" y="128.4" transform="rotate(-90 66.3 128.4)">GND</text>
<text x="37.1" y="132.5" transform="rotate(-90 37.1 132.5)">USB_B_Micro</text>
<text x="243" y="135.5">LM1117DT-3.3</text>
<text x="248.8" y="132.9">U2</text>
<text x="245.6" y="139.3">VI</text>
<text x="251.1" y="143" transform="rotate(-90 251.1 143)">GND</text>
<text x="252.1" y="139.3">VO</text>
<text x="266.7" y="146.9">C1</text>
<text x="17.4" y="167.2">Conn_01x04</text>
<text x="26.8" y="164.7">J6</text>
<text x="67.3" y="167.2">104</text>
<text x="67.3" y="164.7">C11</text>
<text x="45" y="178.7">GND</text>
<text x="92.7" y="174.9">C3</text>
<text x="92.7" y="177.4">104</text>
<text x="104.1" y="174.9">C4</text>
<text x="104.1" y="177.4">104</text>
<text x="115.6" y="174.9">C5</text>
<text x="115.6" y="177.4">104</text>
<text x="127" y="174.9">C6</text>
<text x="127" y="177.4">104</text>
<text x="86.6" y="185.8">GND</text>
<text x="98" y="185.8">GND</text>
<text x="109.5" y="185.8">GND</text>
<text x="120.9" y="185.8">GND</text>
<text x="158" y="187.6">GND</text>
</g>
<g font-size="1.8" fill="#a90000">
<text x="227.1" y="31.8" transform="rotate(-90 227.1 31.8)">1</text>
<text x="229.6" y="31.8" transform="rotate(-90 229.6 31.8)">2</text>
<text x="232.2" y="31.8" transform="rotate(-90 232.2 31.8)">3</text>
<text x="234.7" y="31.8" transform="rotate(-90 234.7 31.8)">4</text>
<text x="237.2" y="31.8" transform="rotate(-90 237.2 31.8)">5</text>
<text x="239.8" y="31.8" transform="rotate(-90 239.8 31.8)">6</text>
<text x="242.3" y="31.8" transform="rotate(-90 242.3 31.8)">7</text>
<text x="244.9" y="31.8" transform="rotate(-90 244.9 31.8)">8</text>
<text x="247.4" y="31.8" transform="rotate(-90 247.4 31.8)">9</text>
<text x="249.9" y="32.4" transform="rotate(-90 249.9 32.4)">10</text>
<text x="252.5" y="32.4" transform="rotate(-90 252.5 32.4)">11</text>
<text x="255" y="32.4" transform="rotate(-90 255 32.4)">12</text>
<text x="257.6" y="32.4" transform="rotate(-90 257.6 32.4)">13</text>
<text x="260.1" y="32.4" transform="rotate(-90 260.1 32.4)">14</text>
<text x="262.6" y="32.4" transform="rotate(-90 262.6 32.4)">15</text>
<text x="265.2" y="32.4" transform="rotate(-90 265.2 32.4)">16</text>
<text x="267.7" y="32.4" transform="rotate(-90 267.7 32.4)">17</text>
<text x="270.3" y="32.4" transform="rotate(-90 270.3 32.4)">18</text>
<text x="272.8" y="32.4" transform="rotate(-90 272.8 32.4)">19</text>
<text x="275.3" y="32.4" transform="rotate(-90 275.3 32.4)">20</text>
<text x="227.1" y="64.2" transform="rotate(-90 227.1 64.2)">20</text>
<text x="229.6" y="64.2" transform="rotate(-90 229.6 64.2)">19</text>
<text x="232.2" y="64.2" transform="rotate(-90 232.2 64.2)">18</text>
<text x="234.7" y="64.2" transform="rotate(-90 234.7 64.2)">17</text>
<text x="237.2" y="64.2" transform="rotate(-90 237.2 64.2)">16</text>
<text x="239.8" y="64.2" transform="rotate(-90 239.8 64.2)">15</text>
<text x="242.3" y="64.2" transform="rotate(-90 242.3 64.2)">14</text>
<text x="244.9" y="64.2" transform="rotate(-90 244.9 64.2)">13</text>
<text x="247.4" y="64.2" transform="rotate(-90 247.4 64.2)">12</text>
<text x="249.9" y="64.2" transform="rotate(-90 249.9 64.2)">11</text>
<text x="252.5" y="64.2" transform="rotate(-90 252.5 64.2)">10</text>
<text x="255" y="63.6" transform="rotate(-90 255 63.6)">9</text>
<text x="257.6" y="63.6" transform="rotate(-90 257.6 63.6)">8</text>
<text x="260.1" y="63.6" transform="rotate(-90 260.1 63.6)">7</text>
<text x="262.6" y="63.6" transform="rotate(-90 262.6 63.6)">6</text>
<text x="265.2" y="63.6" transform="rotate(-90 265.2 63.6)">5</text>
<text x="267.7" y="63.6" transform="rotate(-90 267.7 63.6)">4</text>
<text x="270.3" y="63.6" transform="rotate(-90 270.3 63.6)">3</text>
<text x="272.8" y="63.6" transform="rotate(-90 272.8 63.6)">2</text>
<text x="275.3" y="63.6" transform="rotate(-90 275.3 63.6)">1</text>
<text x="133.1" y="66.1" transform="rotate(-90 133.1 66.1)">48</text>
<text x="135.6" y="66.1" transform="rotate(-90 135.6 66.1)">47</text>
<text x="138.2" y="66.1" transform="rotate(-90 138.2 66.1)">46</text>
<text x="140.7" y="66.1" transform="rotate(-90 140.7 66.1)">45</text>
<text x="143.3" y="66.1" transform="rotate(-90 143.3 66.1)">44</text>
<text x="145.8" y="66.1" transform="rotate(-90 145.8 66.1)">43</text>
<text x="148.3" y="66.1" transform="rotate(-90 148.3 66.1)">42</text>
<text x="150.9" y="66.1" transform="rotate(-90 150.9 66.1)">41</text>
<text x="153.4" y="66.1" transform="rotate(-90 153.4 66.1)">40</text>
<text x="156" y="66.1" transform="rotate(-90 156 66.1)">39</text>
<text x="158.5" y="66.1" transform="rotate(-90 158.5 66.1)">38</text>
<text x="161" y="66.1" transform="rotate(-90 161 66.1)">37</text>
<text x="127.6" y="79.8">1</text>
<text x="127.6" y="82.3">2</text>
<text x="165.1" y="79.8">36</text>
<text x="165.1" y="82.3">35</text>
<text x="127.6" y="84.8">3</text>
<text x="127.6" y="87.4">4</text>
<text x="127.6" y="89.9">5</text>
<text x="165.1" y="84.8">34</text>
<text x="165.1" y="87.4">33</text>
<text x="165.1" y="89.9">32</text>
<text x="127.6" y="92.5">6</text>
<text x="127.6" y="95">7</text>
<text x="165.1" y="92.5">31</text>
<text x="165.1" y="95">30</text>
<text x="260.3" y="92.5">1</text>
<text x="260.3" y="95">2</text>
<text x="127.6" y="97.5">8</text>
<text x="127.6" y="100.1">9</text>
<text x="165.1" y="97.5">29</text>
<text x="165.1" y="100.1">28</text>
<text x="260.3" y="97.5">3</text>
<text x="260.3" y="100.1">4</text>
<text x="127" y="102.6">10</text>
<text x="127" y="105.2">11</text>
<text x="127" y="107.7">12</text>
<text x="165.1" y="102.6">27</text>
<text x="165.1" y="105.2">26</text>
<text x="165.1" y="107.7">25</text>
<text x="260.3" y="102.6">5</text>
<text x="260.3" y="105.2">6</text>
<text x="41" y="120.7" transform="rotate(-90 41 120.7)">1</text>
<text x="46.1" y="120.7" transform="rotate(-90 46.1 120.7)">3</text>
<text x="48.6" y="120.7" transform="rotate(-90 48.6 120.7)">2</text>
<text x="51.2" y="120.7" transform="rotate(-90 51.2 120.7)">4</text>
<text x="133.1" y="124.5" transform="rotate(-90 133.1 124.5)">13</text>
<text x="135.6" y="124.5" transform="rotate(-90 135.6 124.5)">14</text>
<text x="138.2" y="124.5" transform="rotate(-90 138.2 124.5)">15</text>
<text x="140.7" y="124.5" transform="rotate(-90 140.7 124.5)">16</text>
<text x="143.3" y="124.5" transform="rotate(-90 143.3 124.5)">17</text>
<text x="145.8" y="124.5" transform="rotate(-90 145.8 124.5)">18</text>
<text x="148.3" y="124.5" transform="rotate(-90 148.3 124.5)">19</text>
<text x="150.9" y="124.5" transform="rotate(-90 150.9 124.5)">20</text>
<text x="153.4" y="124.5" transform="rotate(-90 153.4 124.5)">21</text>
<text x="156" y="124.5" transform="rotate(-90 156 124.5)">22</text>
<text x="158.5" y="124.5" transform="rotate(-90 158.5 124.5)">23</text>
<text x="161" y="124.5" transform="rotate(-90 161 124.5)">24</text>
<text x="54.5" y="128.7">6</text>
<text x="54.5" y="126.1">5</text>
<text x="243.1" y="138.2">3</text>
<text x="255.8" y="138.2">2</text>
<text x="249.9" y="145.5" transform="rotate(-90 249.9 145.5)">1</text>
<text x="34.2" y="161">1</text>
<text x="34.2" y="163.6">2</text>
<text x="34.2" y="166.1">3</text>
<text x="34.2" y="168.7">4</text>
</g>
</svg>
